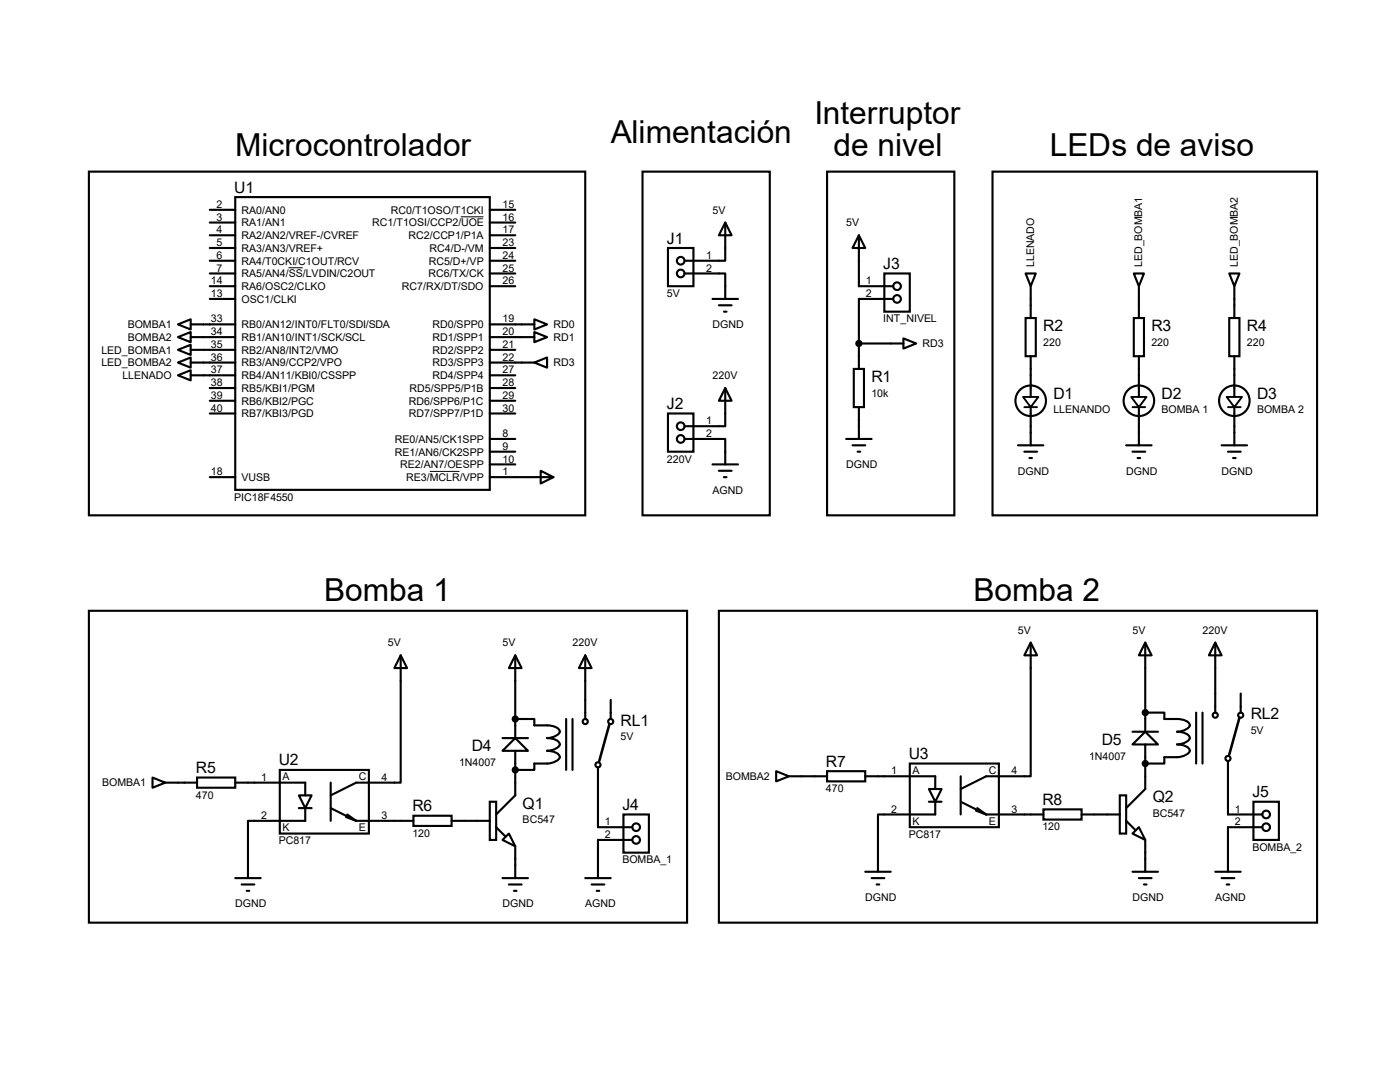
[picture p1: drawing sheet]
<svg xmlns="http://www.w3.org/2000/svg" width="279mm" height="216mm" viewBox="0 0 279 216" stroke-linecap="round" stroke-linejoin="round" font-family="sans-serif">
<g fill="none" stroke="#000" stroke-width=".42">
<path d="M17.7 34.2h99.1v68.6h-99.1zM46.9 39.3h50.8v58.4h-50.8zM128.2 34.2h25.4v68.6h-25.4zM165.1 34.2h25.4v68.6h-25.4zM198.1 34.2h64.7v68.6h-64.7zM41.9 41.9h5M41.9 44.4h5M41.9 46.9h5M41.9 49.5h5M41.9 52h5M41.9 54.6h5M41.9 57.1h5"/>
<path d="M41.9 59.6h5M97.7 41.9h5.1M97.7 44.4h5.1M97.7 46.9h5.1M97.7 49.5h5.1M97.7 52h5.1M97.7 54.6h5.1M97.7 57.1h5.1M133.3 49.5h5.1v7.6h-5.1zM136.6 54.6h8.1v5M142.2 59.6h5.1M144.7 44.4l1.3 2.5h-2.5z"/>
<path d="M144.7 44.4v7.6h-8.1M171.4 46.9l1.3 2.6h-2.6zM171.4 46.9v10.2h6.9M176.5 54.6h5.1v7.6h-5.1zM178.3 59.6h-6.9v14M204.7 54.6h2l-1 2.5zM205.7 57.1v6.4M226.3 54.6h2l-1 2.5zM227.3 57.1v6.4M245.3 54.6h2.1l-1.1 2.5zM246.3 57.1v6.4M35.5 64.7l2.6-1v2z"/>
<path d="M35.5 67.3l2.6-1v2zM35.5 69.8l2.6-1v2zM35.5 72.3l2.6-1v2.1zM35.5 74.9l2.6-1v2zM38.1 64.7h8.8M38.1 67.3h8.8M38.1 72.3h8.8M38.1 69.8h8.8M38.1 74.9h8.8M41.9 77.4h5M41.9 80h5M97.7 64.7h8.9"/>
<path d="M97.7 67.3h8.9M97.7 72.3h8.9M97.7 69.8h5.1M97.7 74.9h5.1M97.7 77.4h5.1M97.7 80h5.1M106.6 63.7l2.6 1-2.6 1zM106.6 66.3l2.6 1-2.6 1zM106.6 72.3l2.6-1v2.1zM143.5 60.9h2.5M144.5 62.2h.5M144.7 77.4l1.3 2.6h-2.5z"/>
<path d="M144.7 77.4v7.6h-8.1M170.4 73.6h2v7.6h-2zM171.4 68.5h8.9M180.3 67.5l2.5 1-2.5 1.1zM204.7 63.5h2v7.6h-2zM205.7 71.1v8.1M226.3 63.5h2v7.6h-2zM227.3 71.1v8.1M245.3 63.5h2.1v7.6h-2.1zM246.3 71.1v8.1M41.9 95.2h5M41.9 82.5h5"/>
<path d="M97.7 95.2h12.7M97.7 82.5h5.1M97.7 87.6h5.1M97.7 90.1h5.1M97.7 92.7h5.1M107.9 93.9l2.5 1.3-2.5 1.3zM133.3 82.5h5.1v7.6h-5.1zM136.6 87.6h8.1v5.1M142.2 92.7h5.1M143.5 93.9h2.5M144.5 95.2h.5M168.9 87.6h5"/>
<path d="M170.1 88.9h2.6M171.2 90.1h.5M171.4 81.2v6.4M203.2 88.9h5M204.4 90.1h2.6M205.4 91.4h.6M205.7 81.2v7.7M224.7 88.9h5.1M226 90.1h2.6M227 91.4h.5M227.3 81.2v7.7M243.8 88.9h5.1"/>
<path d="M245.1 90.1h2.5M246.1 91.4h.5M246.3 81.2v7.7M17.7 121.9h119.4v62.2h-119.4zM80 130.8l1.2 2.5h-2.5zM80 130.8v25.4h-8.9l-5.1 2.5M102.8 130.8l1.3 2.5h-2.5zM102.8 130.8v16.5M116.8 130.8l1.3 2.5h-2.6zM116.8 130.8v12.7M121.9 139.7v3.8M143.5 121.9h119.3v62.2h-119.3z"/>
<path d="M205.7 128.2l1.3 2.6h-2.6zM205.7 128.2v26.7h-8.9l-5.1 2.5M228.6 128.2l1.2 2.6h-2.5zM228.6 128.2v17.8M242.5 128.2l1.3 2.6h-2.5zM242.5 128.2v14M247.6 138.4v3.8M30.4 155.2l2.6 1-2.6 1zM33 156.2h6.3M39.3 155.2h7.6v2h-7.6zM46.9 156.2h14v2.5M55.8 153.6h17.8v12.7h-17.8z"/>
<path d="M59.6 158.7h2.6l-1.3 2.5zM66 156.2v7.6M97.7 160h1.3v7.6h-1.3zM100.3 149.8l2.5-2.5 2.6 2.5zM100.3 147.3h5.1M102.8 143.5h3.8v1.2a8.5 8.5 0 0 1 4.3 .4 .88 .88 0 0 1 .8 .9 .88 .88 0 0 1-.8 .8l-1.7 .5a2.31 2.31 0 0 1 2.5 1.2 2.69 2.69 0 0 1-2.5 1.3 2.31 2.31 0 0 1 2.5 1.3 2.69 2.69 0 0 1-2.5 1.3h-2.6v1.2h-3.8M102.8 149.8v8.9l-3.8 3.8M113 143.5v10.1M114.3 143.5v10.1M119.3 153.1v12h6.9M154.9 153.9l2.5 1-2.5 1zM157.4 154.9h7.7"/>
<path d="M165.1 153.9h7.6v2h-7.6zM172.7 154.9h13.9v2.5M181.6 152.4h17.7v12.7h-17.7zM185.4 157.4h2.5l-1.3 2.6zM185.4 160h2.5M186.6 160v2.5h-11.4v11.4M191.7 154.9v7.6M191.7 160l5.1 2.5M223.5 158.7h1.2v7.6h-1.2zM226 148.5l2.6-2.5 2.5 2.5zM226 146h5.1M228.6 142.2h3.8v1.3a8.5 8.5 0 0 1 4.3 .3 .88 .88 0 0 1 .7 .9 .88 .88 0 0 1-.7 .9l-1.8 .4a2.31 2.31 0 0 1 2.5 1.3 2.69 2.69 0 0 1-2.5 1.2 2.31 2.31 0 0 1 2.5 1.3 2.69 2.69 0 0 1-2.5 1.3h-2.5v1.3h-3.8"/>
<path d="M228.6 148.5v8.9l-3.9 3.8M238.7 142.2v10.2M240 142.2v10.2M245.1 151.8v10.7h6.8M250.1 160h5.1v7.6h-5.1zM46.9 175.2h5.1M48.2 176.5h2.6M49.2 177.8h.5M59.6 161.2h2.6M60.9 161.2v2.6h-11.4v11.4M66 161.2l5.1 2.6M69 163l2.1 .8"/>
<path d="M69.3 162.5l1.8 1.3M71.1 163.8h11.4M82.5 162.8h7.6v2h-7.6zM90.1 163.8h7.6M99 165.1l1.8 1.7M100.3 167.6l1.3-1.3 1.2 2.6zM100.3 175.2h5.1M101.6 176.5h2.5M102.6 177.8h.5M102.8 168.9v6.3M116.8 175.2h5.1M118.1 176.5h2.5"/>
<path d="M119.1 177.8h.5M124.4 162.5h5.1v7.6h-5.1zM126.2 167.6h-6.9v7.6M172.7 173.9h5.1M173.9 175.2h2.6M175 176.5h.5M194.8 161.8l2 .7M195 161.2l1.8 1.3M196.8 162.5h11.4M208.2 161.5h7.7v2h-7.7zM215.9 162.5h7.6M224.7 163.8l1.8 1.8"/>
<path d="M226 166.3l1.3-1.2 1.3 2.5zM226 173.9h5.1M227.3 175.2h2.5M228.3 176.5h.5M228.6 167.6v6.3M242.5 173.9h5.1M243.8 175.2h2.5M244.8 176.5h.5M251.9 165.1h-6.8v8.8"/>
<circle cx="135.8" cy="54.6" r=".76"/>
<circle cx="135.8" cy="52" r=".76"/>
<circle cx="179" cy="59.6" r=".76"/>
<circle cx="179" cy="57.1" r=".76"/>
<circle cx="205.7" cy="80" r="3"/>
<circle cx="227.3" cy="80" r="3"/>
<circle cx="246.3" cy="80" r="3"/>
<circle cx="135.8" cy="85" r=".76"/>
<circle cx="135.8" cy="87.6" r=".76"/>
<circle cx="116.8" cy="144" r=".51"/>
<circle cx="119.3" cy="152.6" r=".51"/>
<circle cx="121.9" cy="144" r=".51"/>
<circle cx="242.5" cy="142.7" r=".51"/>
<circle cx="245.1" cy="151.3" r=".51"/>
<circle cx="247.6" cy="142.7" r=".51"/>
<circle cx="127" cy="165.1" r=".76"/>
<circle cx="127" cy="167.6" r=".76"/>
<circle cx="252.7" cy="162.5" r=".76"/>
<circle cx="252.7" cy="165.1" r=".76"/>
</g>
<path d="M57.6 53.4h2.8M91.9 43.3h4.6M85.8 94.1h5.9" fill="none" stroke="#000" stroke-width=".2"/>
<path d="M121.6 144.5l-2 7.3M247.4 143.2l-2.1 7.4" fill="none" stroke="#000" stroke-width=".51"/>
<path d="M204.2 79.2h3l-1.5 2zM225.8 79.2h3l-1.5 2zM244.8 79.2h3.1l-1.6 2zM204.4 81.2h2.6M226 81.2h2.6M245.1 81.2h2.5" fill="none" stroke="#000" stroke-width=".38"/>
<g fill="#000" stroke="#000" stroke-width=".42">
<circle cx="171.4" cy="68.5" r=".51"/>
<circle cx="102.8" cy="143.5" r=".51"/>
<circle cx="102.8" cy="153.6" r=".51"/>
<circle cx="228.6" cy="152.4" r=".51"/>
<circle cx="228.6" cy="142.2" r=".51"/>
</g>
<g font-size="6.3">
<text x="121.9" y="28.5">Alimentación</text>
<text x="162.5" y="24.7">Interruptor</text>
<text x="46.9" y="31.1">Microcontrolador</text>
<text x="166.3" y="31.1">de nivel</text>
<text x="209.5" y="31.1">LEDs de aviso</text>
<text x="64.7" y="120">Bomba 1</text>
<text x="194.3" y="120">Bomba 2</text>
</g>
<g font-size="3.1">
<text x="46.7" y="38.4">U1</text>
<text x="133.1" y="48.6">J1</text>
<text x="176.3" y="53.7">J3</text>
<text x="208.2" y="66.1">R2</text>
<text x="229.8" y="66.1">R3</text>
<text x="248.8" y="66.1">R4</text>
<text x="173.9" y="76.2">R1</text>
<text x="133.1" y="81.6">J2</text>
<text x="210.2" y="79.5">D1</text>
<text x="231.8" y="79.5">D2</text>
<text x="250.9" y="79.5">D3</text>
<text x="249.6" y="143.6">RL2</text>
<text x="94.1" y="149.9">D4</text>
<text x="123.9" y="144.8">RL1</text>
<text x="219.9" y="148.6">D5</text>
<text x="39.1" y="154.3">R5</text>
<text x="55.6" y="152.7">U2</text>
<text x="164.8" y="153">R7</text>
<text x="181.4" y="151.5">U3</text>
<text x="82.3" y="161.9">R6</text>
<text x="104.3" y="161.3">Q1</text>
<text x="124.2" y="161.6">J4</text>
<text x="208" y="160.6">R8</text>
<text x="230" y="160.1">Q2</text>
<text x="249.9" y="159.1">J5</text>
</g>
<g font-size="2.1">
<text x="43.2" y="41.5">2</text>
<text x="100.3" y="41.5">15</text>
<text x="43.2" y="44">3</text>
<text x="43.2" y="46.6">4</text>
<text x="48.2" y="42.6">RA0/AN0</text>
<text x="48.2" y="45.2">RA1/AN1</text>
<text x="48.2" y="47.7">RA2/AN2/VREF-/CVREF</text>
<text x="74.3" y="45.2">RC1/T1OSI/CCP2/UOE</text>
<text x="78" y="42.6">RC0/T1OSO/T1CKI</text>
<text x="81.5" y="47.7">RC2/CCP1/P1A</text>
<text x="100.3" y="44">16</text>
<text x="100.3" y="46.6">17</text>
<text x="142.2" y="42.6">5V</text>
<text x="168.9" y="45.2">5V</text>
<text x="43.2" y="49.1">5</text>
<text x="43.2" y="51.6">6</text>
<text x="48.2" y="50.2">RA3/AN3/VREF+</text>
<text x="48.2" y="52.8">RA4/T0CKI/C1OUT/RCV</text>
<text x="85.6" y="52.8">RC5/D+/VP</text>
<text x="85.7" y="50.2">RC4/D-/VM</text>
<text x="100.3" y="49.1">23</text>
<text x="100.3" y="51.6">24</text>
<text x="140.9" y="51.6">1</text>
<text x="206.4" y="53.3" transform="rotate(-90 206.4 53.3)">LLENADO</text>
<text x="228" y="53.3" transform="rotate(-90 228 53.3)">LED_BOMBA1</text>
<text x="247" y="53.3" transform="rotate(-90 247 53.3)">LED_BOMBA2</text>
<text x="42.1" y="56.7">14</text>
<text x="42.1" y="59.3">13</text>
<text x="43.2" y="54.2">7</text>
<text x="48.2" y="55.3">RA5/AN4/SS/LVDIN/C2OUT</text>
<text x="48.2" y="57.9">RA6/OSC2/CLKO</text>
<text x="80.2" y="57.9">RC7/RX/DT/SDO</text>
<text x="85.5" y="55.3">RC6/TX/CK</text>
<text x="100.3" y="54.2">25</text>
<text x="100.3" y="56.7">26</text>
<text x="133.1" y="59.3">5V</text>
<text x="140.9" y="54.2">2</text>
<text x="172.8" y="56.7">1</text>
<text x="172.8" y="59.3">2</text>
<text x="25.5" y="65.5">BOMBA1</text>
<text x="42.1" y="64.3">33</text>
<text x="48.2" y="60.4">OSC1/CLKI</text>
<text x="48.2" y="65.5">RB0/AN12/INT0/FLT0/SDI/SDA</text>
<text x="86.3" y="65.5">RD0/SPP0</text>
<text x="100.3" y="64.3">19</text>
<text x="110.4" y="65.5">RD0</text>
<text x="142.2" y="65.5">DGND</text>
<text x="176.3" y="64.3">INT_NIVEL</text>
<text x="20.2" y="70.6">LED_BOMBA1</text>
<text x="25.5" y="68">BOMBA2</text>
<text x="42.1" y="66.9">34</text>
<text x="42.1" y="69.4">35</text>
<text x="42.1" y="72">36</text>
<text x="48.2" y="68">RB1/AN10/INT1/SCK/SCL</text>
<text x="48.2" y="70.6">RB2/AN8/INT2/VMO</text>
<text x="86.3" y="68">RD1/SPP1</text>
<text x="86.3" y="70.6">RD2/SPP2</text>
<text x="100.3" y="66.9">20</text>
<text x="100.3" y="69.4">21</text>
<text x="100.3" y="72">22</text>
<text x="110.4" y="68">RD1</text>
<text x="184.1" y="69.3">RD3</text>
<text x="208.2" y="69">220</text>
<text x="229.8" y="69">220</text>
<text x="248.8" y="69">220</text>
<text x="20.2" y="73.1">LED_BOMBA2</text>
<text x="24.4" y="75.6">LLENADO</text>
<text x="42.1" y="74.5">37</text>
<text x="42.1" y="77">38</text>
<text x="48.2" y="73.1">RB3/AN9/CCP2/VPO</text>
<text x="48.2" y="75.6">RB4/AN11/KBI0/CSSPP</text>
<text x="86.3" y="73.1">RD3/SPP3</text>
<text x="86.3" y="75.6">RD4/SPP4</text>
<text x="100.3" y="74.5">27</text>
<text x="100.3" y="77">28</text>
<text x="110.4" y="73.1">RD3</text>
<text x="142.2" y="75.6">220V</text>
<text x="42.1" y="79.6">39</text>
<text x="42.1" y="82.1">40</text>
<text x="48.2" y="78.2">RB5/KBI1/PGM</text>
<text x="48.2" y="80.7">RB6/KBI2/PGC</text>
<text x="48.2" y="83.3">RB7/KBI3/PGD</text>
<text x="81.6" y="80.7">RD6/SPP6/P1C</text>
<text x="81.6" y="83.3">RD7/SPP7/P1D</text>
<text x="81.7" y="78.2">RD5/SPP5/P1B</text>
<text x="100.3" y="79.6">29</text>
<text x="100.3" y="82.1">30</text>
<text x="173.9" y="79.2">10k</text>
<text x="210.2" y="82.5">LLENANDO</text>
<text x="231.8" y="82.5">BOMBA 1</text>
<text x="250.9" y="82.5">BOMBA 2</text>
<text x="78.8" y="88.3">RE0/AN5/CK1SPP</text>
<text x="100.3" y="87.2">8</text>
<text x="100.3" y="89.7">9</text>
<text x="140.9" y="84.7">1</text>
<text x="140.9" y="87.2">2</text>
<text x="42.1" y="94.8">18</text>
<text x="48.2" y="96">VUSB</text>
<text x="78.8" y="90.9">RE1/AN6/CK2SPP</text>
<text x="79.9" y="93.4">RE2/AN7/OESPP</text>
<text x="81.1" y="96">RE3/MCLR/VPP</text>
<text x="100.3" y="92.3">10</text>
<text x="100.3" y="94.8">1</text>
<text x="133.1" y="92.3">220V</text>
<text x="168.9" y="93.4">DGND</text>
<text x="203.2" y="94.7">DGND</text>
<text x="224.7" y="94.7">DGND</text>
<text x="243.8" y="94.7">DGND</text>
<text x="46.7" y="99.9">PIC18F4550</text>
<text x="142.2" y="98.5">AGND</text>
<text x="77.4" y="129">5V</text>
<text x="100.3" y="129">5V</text>
<text x="114.3" y="129">220V</text>
<text x="203.2" y="126.4">5V</text>
<text x="226" y="126.4">5V</text>
<text x="240" y="126.4">220V</text>
<text x="123.9" y="147.7">5V</text>
<text x="249.6" y="146.5">5V</text>
<text x="52.1" y="155.8">1</text>
<text x="56.4" y="155.7">A</text>
<text x="71.6" y="155.7">C</text>
<text x="76.2" y="155.8">4</text>
<text x="91.6" y="152.8">1N4007</text>
<text x="144.9" y="155.7">BOMBA2</text>
<text x="177.8" y="154.5">1</text>
<text x="182.1" y="154.4">A</text>
<text x="197.3" y="154.4">C</text>
<text x="201.9" y="154.5">4</text>
<text x="217.3" y="151.6">1N4007</text>
<text x="20.4" y="156.9">BOMBA1</text>
<text x="39.1" y="159.3">470</text>
<text x="164.8" y="158.1">470</text>
<text x="52.1" y="163.4">2</text>
<text x="56.4" y="165.8">K</text>
<text x="71.6" y="165.8">E</text>
<text x="76.2" y="163.4">3</text>
<text x="82.3" y="167">120</text>
<text x="104.3" y="164.3">BC547</text>
<text x="120.7" y="164.7">1</text>
<text x="120.7" y="167.2">2</text>
<text x="177.8" y="162.1">2</text>
<text x="181.4" y="167.2">PC817</text>
<text x="182.1" y="164.5">K</text>
<text x="197.4" y="164.5">E</text>
<text x="201.9" y="162.1">3</text>
<text x="208" y="165.7">120</text>
<text x="230" y="163">BC547</text>
<text x="246.4" y="162.1">1</text>
<text x="246.4" y="164.7">2</text>
<text x="55.6" y="168.5">PC817</text>
<text x="124.2" y="172.3">BOMBA_1</text>
<text x="249.9" y="169.8">BOMBA_2</text>
<text x="172.7" y="179.8">DGND</text>
<text x="226" y="179.8">DGND</text>
<text x="242.5" y="179.8">AGND</text>
<text x="46.9" y="181.1">DGND</text>
<text x="100.3" y="181.1">DGND</text>
<text x="116.8" y="181.1">AGND</text>
</g>
</svg>
